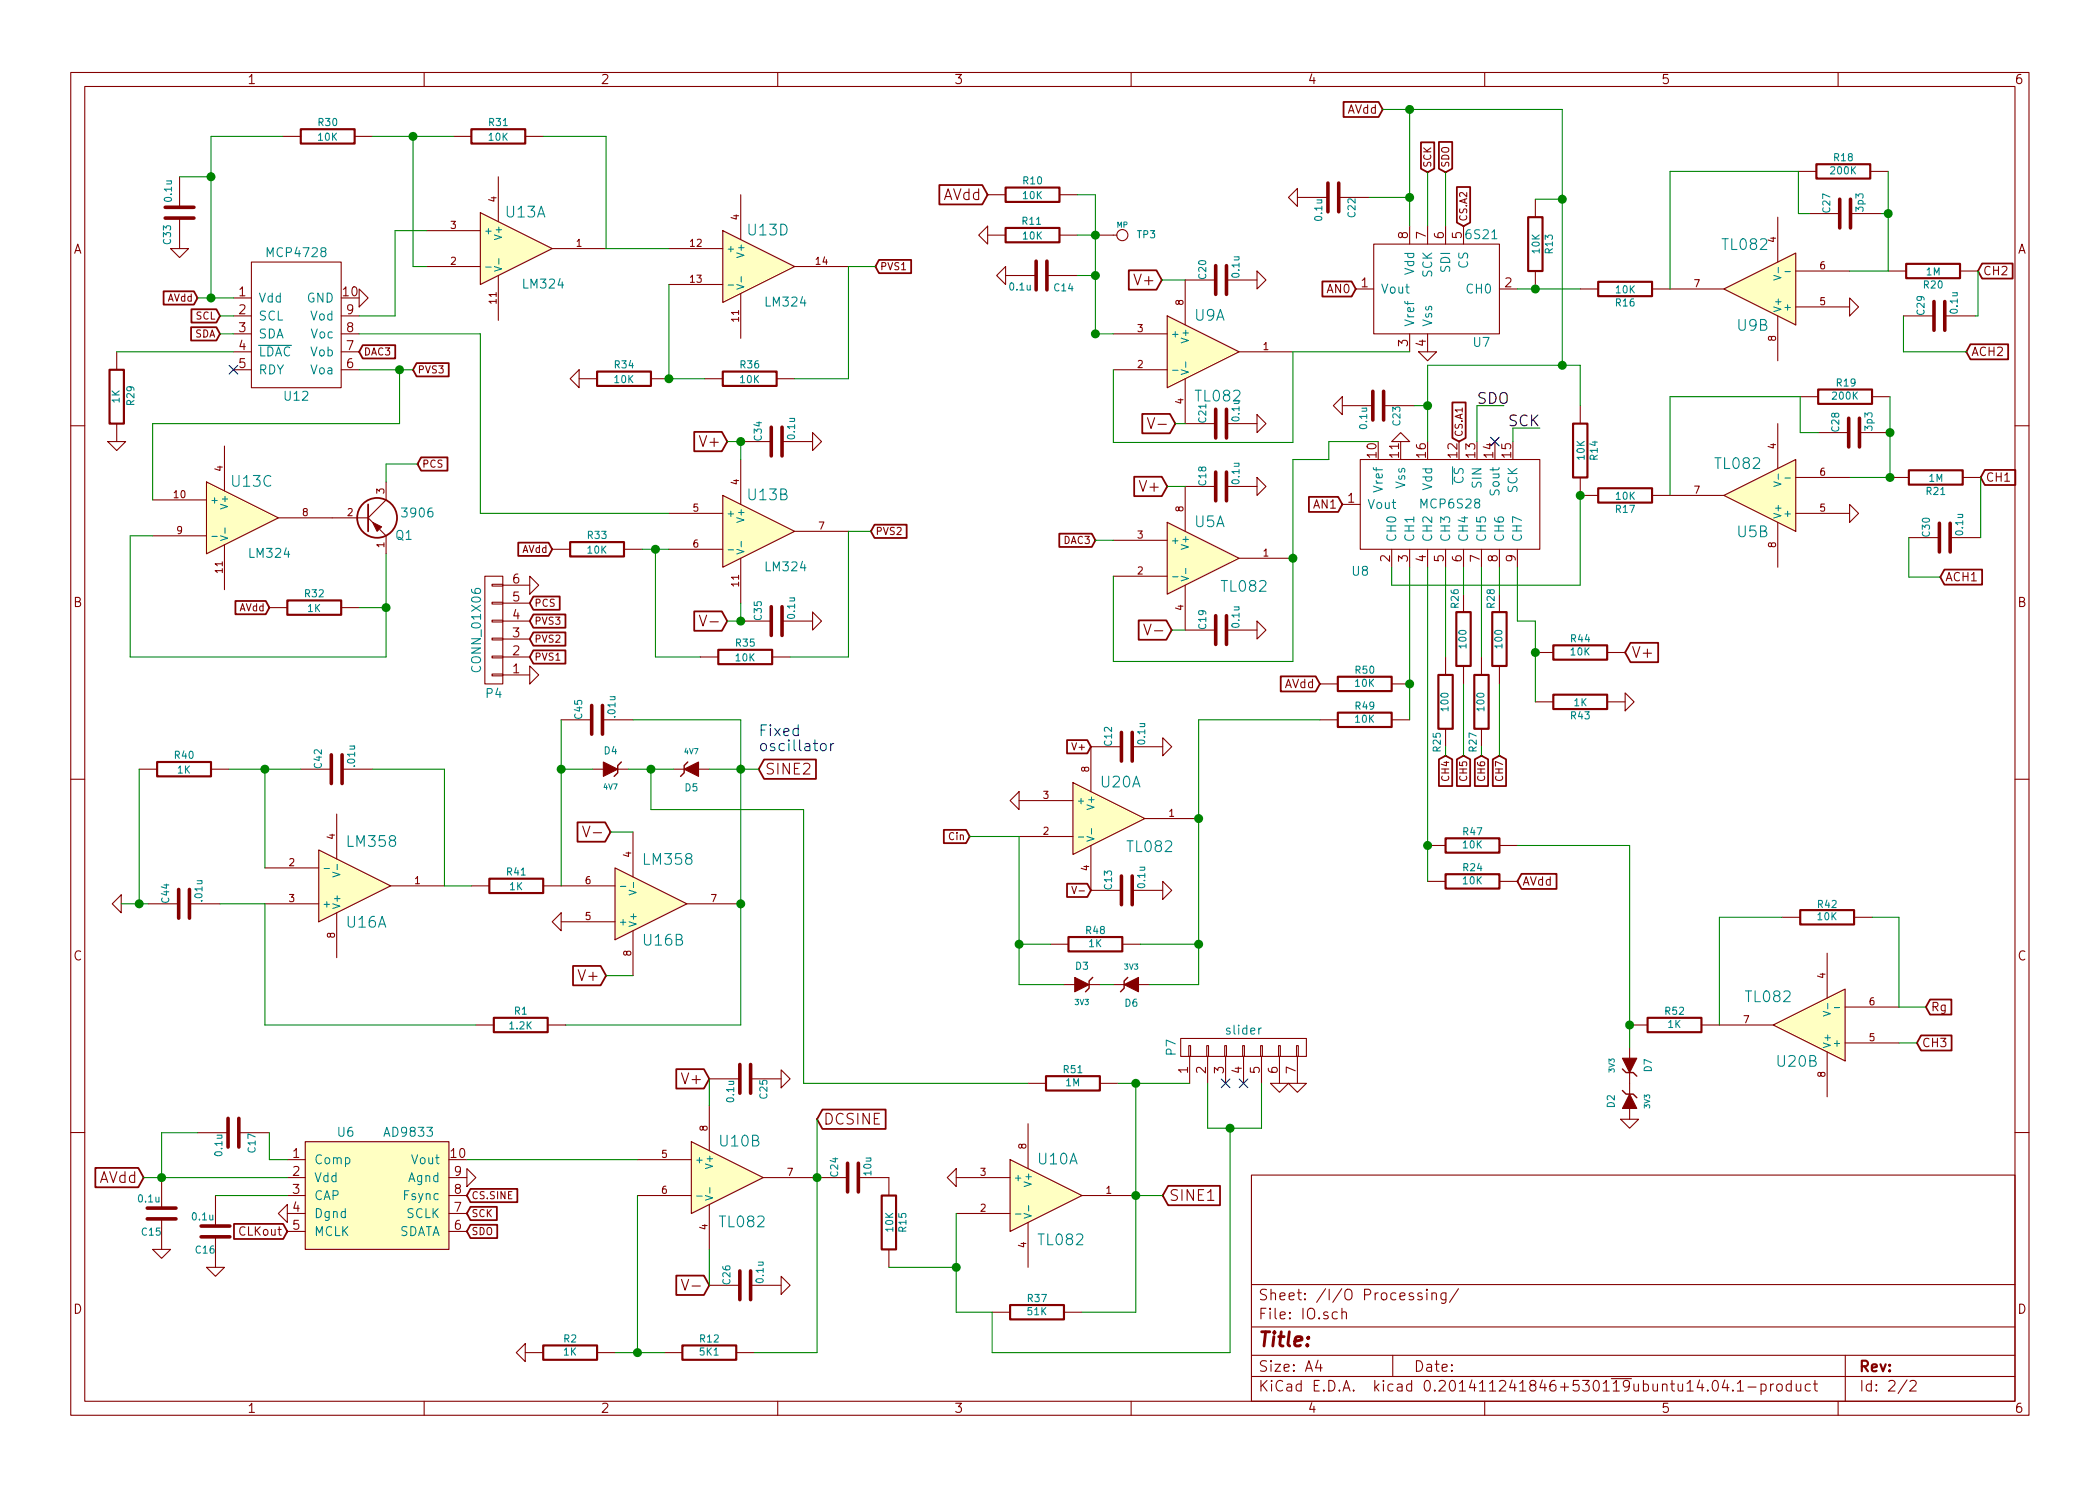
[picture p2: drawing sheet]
<svg xmlns="http://www.w3.org/2000/svg" width="297mm" height="210mm" viewBox="0 0 297 210" stroke-linecap="round" stroke-linejoin="round" font-family="sans-serif">
<g fill="none" stroke="#840000" stroke-width=".15">
<path d="M10 10.3h277v189.9h-277zM12 12.2h273v186.1h-273zM40 19.3h2.5M50.2 19.3h2.5M60 10.3v1.9M64.1 19.3h2.6M74.3 19.3h2.5M110 10.3v1.9M160 10.3v1.9M210 10.3v1.9M260 10.3v1.9M24.1 35.2h2.6l-1.3 1.2z"/>
<path d="M25.4 25v4.3M25.4 30.9v4.3M35.6 37.1h12.7v17.8h-12.7zM60.3 37.7h7.6M60.3 32.6h7.6M67.9 30.1l10.2 5.1-10.2 5.1zM70.5 25v6.4M70.5 39v6.3M78.1 35.2h7.6M94.6 35.2h7.6M102.2 32.6l10.2 5.1-10.2 5.1zM104.8 27.6v6.3"/>
<path d="M112.4 37.7h7.6M138.4 33.3l1.3-1.3v2.5zM139.7 33.3h2.5M139.7 27.6h2.5M141 39l1.2-1.3v2.6zM142.2 39h4.4M148.1 39h4.3M149.9 33.3h2.5M149.9 27.6h2.5M154.9 33.3h3.1M172 39.6h-4.4v6.4M173.5 39.6h4.3"/>
<path d="M177.8 38.3l1.3 1.3-1.3 1.3zM182.2 27.9l1.3-1.2v2.5zM183.5 27.9h4.3M189.4 27.9h4.3M194.3 34.5h17.8v12.7h-17.8zM199.4 32v2.5M201.9 32v2.5M204.5 32v2.5M207 32v2.5M217.2 28.2v2.5M217.2 38.3v2.6M251.5 30.7v6.4"/>
<path d="M254 38.3h7.6M254.4 24.3h2.5M255.9 30.2h4.3M261.7 30.2h4.4M264.5 24.3h2.6M267.1 38.3h2.5M277.2 38.3h2.6M16.5 49.8v2.5M16.5 59.9v2.6M33 49.8h2.6M33 52.3h2.6M33 47.2h2.6"/>
<path d="M33 44.7h2.6M33 42.2h2.6M48.3 49.8h2.5M48.3 52.3h2.5M48.3 47.2h2.5M48.3 44.7h2.5M50.8 40.9l1.3 1.3-1.3 1.2zM80.6 53.6l1.3-1.3v2.6zM81.9 53.6h2.6M92.1 53.6h2.5M94.6 40.3h7.6M99.7 53.6h2.5"/>
<path d="M104.8 41.5v6.4M109.9 53.6h2.5M157.5 52.3h7.6M157.5 47.2h7.6M162.3 59.1l.5 1.5 .5-1.5M165.1 44.7l10.2 5.1-10.2 5.1zM167.6 53.6v6.3h4.4M173.5 59.9h4.3M175.3 49.8h7.6M177.8 58.7l1.3 1.2-1.3 1.3zM188.6 57.4l1.3-1.3v2.6zM189.9 57.4h4.3"/>
<path d="M191.8 40.9h2.5M195.7 57.4h4.3M199.4 47.2v2.6M200.7 49.8h2.5l-1.3 1.2zM201.9 47.2v2.6M212.1 40.9h2.5M223.5 40.9h2.6M223.5 57.4v2.5M233.7 40.9h10.1M243.8 40.9l10.2-5.1v10.2zM251.5 44.7v6.3M251.5 59.9v6.4"/>
<path d="M254 43.4h7.6M254.6 56.1h2.6M261.6 42.2l1.3 1.2-1.3 1.3zM264.8 56.1h2.5M269.2 44.7h4.4M275.1 44.7h4.3M10 60.2h2M15.2 62.5h2.6l-1.3 1.2zM21.6 75.8h7.6M21.6 70.7h7.6M29.2 68.2l10.2 5.1-10.2 5.1zM31.7 63.1v6.4"/>
<path d="M31.7 77.1v6.3M39.4 73.3h12.7M52.1 73.3l.6 .6M53.7 74.9l.9 .9v2.6M54.6 68.2v2.5l-2.5 2.6M78.1 77.7h2.5M88.3 77.7h2.5M94.6 72.6h7.6M94.6 77.7h7.6M102.2 70.1l10.2 5.1-10.2 5.1zM104.8 65v6.4M104.8 79v6.3"/>
<path d="M104.8 62.5h4.3M110.6 62.5h4.3M112.4 75.2h7.6M114.9 61.2l1.3 1.3-1.3 1.2zM157.5 76.4h7.6M163.8 60h1.2M165.1 73.9l10.2 5.1-10.2 5.1zM172 68.8h-4.4v6.4M173.5 68.8h4.3M175.3 79h7.6M177.8 67.6l1.3 1.2-1.3 1.3zM189.9 71.4h2.5"/>
<path d="M192.4 65h25.4v12.7h-25.4zM196.8 62.5l1.3-1.3 1.3 1.3zM196.8 77.7v2.6M199.4 77.7v2.6M201.9 77.7v2.6M204.5 77.7v2.6M207 77.7v2.6M209.5 77.7v2.6M212.1 77.7v2.6M214.6 77.7v2.6M223.5 67.6v2.5h2.6M233.7 70.1h10.1"/>
<path d="M243.8 70.1l10.2-5.1v10.2zM251.5 73.9v6.4M254 67.6h7.6M254 72.6h7.6M257.2 61.2h4.3M261.6 71.4l1.3 1.2-1.3 1.3zM263 61.2h4.3M267.5 67.6h2.5M270 76.1h4.3M275.8 76.1h4.4M277.6 67.6h2.6M285 60.2h2"/>
<path d="M38.1 86h2.5M48.3 86h2.5M68.6 81.5h2.5v15.3h-2.5zM69.6 82.7h1.5v.2h-1.5zM69.6 85.2h1.5v.3h-1.5zM69.6 87.8h1.5v.2h-1.5zM69.6 90.3h1.5v.2h-1.5zM69.6 92.8h1.5v.3h-1.5zM69.6 95.4h1.5v.2h-1.5zM71.1 93h3.8M71.1 87.9h3.8M71.1 95.5h3.8"/>
<path d="M71.1 90.4h3.8M71.1 85.3h3.8M71.1 82.8h3.8M74.9 94.2l1.3 1.3-1.3 1.3zM74.9 81.5l1.3 1.3-1.3 1.3zM98.9 87l.5 1.6 .5-1.6M99.1 93h2.5M100.4 88h1.2M104.8 87.9h4.3M109.2 93h2.6M110.6 87.9h4.3M114.9 86.6l1.3 1.3-1.3 1.2z"/>
<path d="M157.5 81.5h7.6M161.8 88.3l.5 1.5 .5-1.5M163.3 89.2h1.2M167.6 82.8v6.3h4.4M173.5 89.1h4.3M177.8 87.9l1.3 1.2-1.3 1.3zM186.7 96.8h2.5M196.8 96.8h2.6M204.5 93v2.5M207 84.1v2.5M207 94.2v2.6M209.5 93v2.5"/>
<path d="M212.1 84.1v2.5M212.1 94.2v2.6M217.2 92.3h2.5M217.2 99.3h2.5M227.3 92.3h2.6M227.3 99.3h2.6M229.9 98l1.2 1.3-1.2 1.3zM10 110.3h2M19.7 108.8h2.5M29.8 108.8h2.6M42.5 108.8h4.4M47.6 115.2v6.3"/>
<path d="M48.4 108.8h4.3M79.4 101.8h4.3M82.4 116.9l.5 1.5 .5-1.5M83.8 108.8h1.5M83.9 117.8h1.2M85.2 101.8h4.3M87.4 108.8h1.5M89.5 117.7v6.4M95.2 108.8h1.6M98.8 108.8h1.5M142.9 113.3l1.2-1.3v2.5zM144.1 118.4h7.7"/>
<path d="M144.1 113.3h7.7M151.8 110.7l10.1 5.1-10.1 5.1zM154.3 119.6v6.4h4.3M158.6 105.7h-4.3v6.3M160.1 105.7h4.4M161.9 115.8h7.6M164.5 104.4l1.2 1.3-1.2 1.2zM186.7 101.8h2.5M196.8 101.8h2.6M201.9 119.6h2.6M204.5 103.1v2.6M209.5 103.1v2.6"/>
<path d="M212.1 119.6h2.5M285 110.3h2M15.9 127.9l1.2-1.3v2.6zM21 127.9h4.3M26.8 127.9h4.3M37.5 122.8h7.6M37.5 127.9h7.6M45.1 120.3l10.1 5-10.1 5.1zM47.6 129.2v6.3M55.2 125.3h7.7M66.7 125.3h2.5M76.8 125.3h10.2"/>
<path d="M78.1 130.4l1.3-1.2v2.5zM79.4 130.4h7.6M87 122.8l10.2 5.1-10.2 5.1zM89.5 131.7v6.3M97.2 127.9h7.6M148.6 133.6h2.5M150.5 139.3h1.5M151.6 125.4l.3 1 .4-1M152.6 126.1h.8M154.1 139.3h1.5M157.5 139.3h1.5M158.7 133.6h2.6"/>
<path d="M160.1 126h4.4M161 139.3h1.6M164.5 124.7l1.2 1.3-1.2 1.2zM201.9 124.7h2.6M212.1 124.7h2.5M252.1 129.8h2.5M258.4 134.9v6.3M262.3 129.8h2.5M67.3 145h2.5M77.5 145h2.5M100.3 152.6h4.3M100.3 156.5v6.3"/>
<path d="M106.2 152.6h4.3M110.5 151.4l1.3 1.2-1.3 1.3zM145.4 159v6.3M145.4 153.3h2.6M155.6 153.3h2.5M167 146.9h17.8v2.6h-17.8zM168.1 147.9h.3v1.6h-.3zM168.3 149.5v3.8M170.7 147.9h.2v1.6h-.2zM170.8 149.5v3.8M173.2 147.9h.3v1.6h-.3zM173.4 149.5v3.8"/>
<path d="M175.8 147.9h.2v1.6h-.2zM175.9 149.5v3.8M178.3 147.9h.3v1.6h-.3zM178.4 149.5v3.8M179.7 153.3h2.5l-1.2 1.3zM180.8 147.9h.3v1.6h-.3zM181 149.5v3.8M182.2 153.3h2.6l-1.3 1.3zM183.4 147.9h.2v1.6h-.2zM183.5 149.5v3.8M229.2 158.4h2.6l-1.3 1.2zM230.5 145h2.5"/>
<path d="M230.5 148.2v1.5M230.5 151.8v3M230.5 156.8v1.6M240.7 145h10.1M250.8 145l10.2-5.1v10.2zM258.4 148.8v6.4M261 147.6h7.6M261 142.5h7.6M10 160.2h2M21.6 176.8h2.5l-1.2 1.2zM22.9 166.6v4.3M22.9 172.5v4.3"/>
<path d="M27.9 160.3h4.4M29.2 179.3h2.5l-1.2 1.3zM30.5 169.2v4.3M30.5 175v4.3M33.8 160.3h4.3M39.4 171.7l1.2-1.3v2.6zM40.6 164.1h2.6M40.6 166.6h2.6M40.6 169.2h2.6M40.6 171.7h2.6M40.6 174.2h2.6M43.2 161.5h20.3v15.3h-20.3z"/>
<path d="M63.5 166.6h2.5M63.5 169.2h2.5M63.5 171.7h2.5M63.5 174.2h2.5M66 165.3l1.3 1.3-1.3 1.3zM90.2 164.1h7.6M90.2 169.2h7.6M97.8 161.5l10.1 5.1-10.1 5.1zM100.3 170.4v6.4M107.9 166.6h12M121.4 166.6h4.3v2.6M125.7 176.8v2.5"/>
<path d="M134 166.6l1.3-1.3v2.6zM135.3 166.6h7.6M135.3 171.7h7.6M142.9 164.1l10.1 5.1-10.1 5zM145.4 173v6.3M153 169.2h7.7M177 166.3h108v32h-108zM285 160.2h2M60 198.3v1.9M73 191.4l1.3-1.3v2.6zM74.3 191.4h2.5M84.5 191.4h2.5"/>
<path d="M94 191.4h2.5M96.4 181l.5 1.5 .5-1.5M97.9 182h1.2M100.3 181.9h4.3M104.1 191.4h2.6M106.2 181.9h4.3M110 198.3v1.9M110.5 180.6l1.3 1.3-1.3 1.2zM140.3 185.7h2.6M150.5 185.7h2.5M160 198.3v1.9M177 194.8h108"/>
<path d="M177 191.8h108M177 187.8h108M177 181.8h108M186.4 192.5l-.3 1h.9M186.8 193v1M189.2 185.7l-.5-.1-.3 .3 .1 .6 .2 .1 .5-.1M189.8 185.7a.38 .38 0 0 1 .6 .1v.8M189.8 185.1v1.5M197 191.8v3M201.1 183a.37 .37 0 0 0-.6 .1v.1a.54 .54 0 0 0 .6 .3l.1 .1-.1 .2-.1 .1-.5-.1M201.8 182.4v.1v.1l.1-.1-.1-.1v.2M201.8 182.9v1"/>
<path d="M202.5 183.1a.38 .38 0 0 1 .7 0v.8M202.5 182.9v1M204.5 182.9v1.2a.39 .39 0 0 1-.6 .2M204.5 183l-.4-.1-.3 .3 .1 .6 .2 .1 .4-.1M206.3 182.3l-1.3 2M210 198.3v1.9M242.3 195.5a.35 .35 0 0 1 .4-.2 .35 .35 0 0 1 .3 .3 .77 .77 0 0 1-.5 1.2 .9 .9 0 0 1-.2-1.3zM244 195.2l-.4 1.1h1M244.3 195.8v1M245.1 196.7h.1l-.1 .1-.1-.1h.1v.1M245.7 195.8l.5-.5v1.5M245.7 196.8h.9"/>
<path d="M247.2 196.3h1.2M249.1 195.9a.48 .48 0 0 1 .6 .1l.1 .1-.1 .6a.48 .48 0 0 1-.6 0M249.1 195.8v1.5M250.4 195.8v1M250.9 195.8l-.3 .1-.2 .2M251.4 196a.41 .41 0 0 1 .7 .1v.4a.41 .41 0 0 1-.4 .3 .41 .41 0 0 1-.4-.3zM253.4 195.9l-.5-.1-.2 .3v.6l.2 .1 .5-.1M253.4 195.3v1.5M254.1 195.8l.1 .9a.4 .4 0 0 0 .5 0M254.7 195.8v1M256.1 195.9l-.5-.1-.3 .3 .1 .6 .2 .1 .5-.1M256.5 195.8h.6"/>
<path d="M256.7 195.3v1.3l.2 .2h.2M260 198.3v1.9M261 191.8v6.5M269.7 195.2l-1.2 2M270.2 195.5l.2-.2 .5 .1a.37 .37 0 0 1 .1 .6l-.9 .8h.9"/>
<circle cx="158.7" cy="33.3" r=".79"/>
</g>
<g fill="none" stroke="#840000" stroke-width=".3">
<path d="M42.5 18.3h7.7v2h-7.7zM66.7 18.3h7.6v2h-7.6zM142.2 32.3h7.7v2h-7.7zM142.2 26.5h7.7v2.1h-7.7zM216.2 30.7h2v7.6h-2zM226.1 39.9h7.6v2h-7.6zM256.9 23.2h7.6v2.1h-7.6zM269.6 37.3h7.6v2.1h-7.6zM15.5 52.3h2v7.6h-2zM84.5 52.6h7.6v2h-7.6zM102.2 52.6h7.7v2h-7.7zM222.5 59.9h2v7.7h-2z"/>
<path d="M257.2 55.1h7.6v2h-7.6zM80.6 76.7h7.7v2h-7.7zM226.1 69.1h7.6v2h-7.6zM270 66.5h7.6v2.1h-7.6zM40.6 85h7.7v2h-7.7zM101.6 91.9h7.6v2.1h-7.6zM189.2 95.8h7.6v2h-7.6zM203.5 95.5h2v7.6h-2zM206 86.6h2v7.6h-2zM208.5 95.5h2.1v7.6h-2.1zM211.1 86.6h2v7.6h-2zM219.7 91.3h7.6v2h-7.6z"/>
<path d="M219.7 98.3h7.6v2h-7.6zM22.2 107.8h7.6v2h-7.6zM189.2 100.8h7.6v2.1h-7.6zM204.5 118.6h7.6v2h-7.6zM69.2 124.3h7.6v2.1h-7.6zM151.1 132.6h7.6v2h-7.6zM204.5 123.7h7.6v2h-7.6zM254.6 128.8h7.7v2h-7.7zM69.8 144h7.7v2h-7.7zM148 152.3h7.6v2h-7.6zM233 144h7.7v2h-7.7zM124.7 169.2h2v7.6h-2z"/>
<path d="M76.8 190.4h7.7v2h-7.7zM96.5 190.4h7.6v2h-7.6zM142.9 184.7h7.6v2h-7.6z"/>
</g>
<g fill="none" stroke="#840000" stroke-width=".25">
<path d="M190 14.4h5l.6 1.1-.6 1.1h-5zM124.3 36.8h4.6v1.9h-4.6l-.5-1zM132.9 26.2h6l.8 1.4-.8 1.3h-6zM159.7 38.2h3.9l.7 1.4-.7 1.4h-3.9zM187 39.8h4.2l.6 1.1-.6 1.1h-4.2zM201 20.1h1.9v3.8l-1 .5-.9-.5zM203.5 20.1h1.9v3.8l-.9 .5-1-.5zM206.1 26.5h1.8v5l-.9 .5-.9-.5zM280.4 37.3h4.3v2.1h-4.3l-.6-1.1zM23.1 41.2h4.3l.5 1-.5 .9h-4.3zM27 46.3h3.6l.5 .9-.5 1h-3.6zM27.1 43.8h3.5l.5 .9-.5 .9h-3.5z"/>
<path d="M51.3 48.8h4.6v1.9h-4.6l-.5-.9zM58.9 51.4h4.6v1.9h-4.6l-.5-1zM161.6 58.6h3.9l.7 1.3-.7 1.4h-3.9zM205.4 56.9h1.9v5.1l-.9 .5-1-.5zM278.7 48.7h5.3v2.1h-5.3l-.6-1zM59.6 64.7h3.7v1.9h-3.7l-.5-.9zM73.3 76.8h4.3l.5 .9-.5 1h-4.3zM98.2 61.1h3.9l.8 1.4-.8 1.3h-3.9zM123.7 74.2h4.5v1.9h-4.5l-.5-.9zM149.8 75.5h4.6l.5 .9-.5 1h-4.6zM160.4 67.5h3.9l.8 1.3-.8 1.4h-3.9zM185.1 70.3h4.2l.6 1.1-.6 1h-4.2z"/>
<path d="M280.7 66.5h4.4v2.1h-4.4l-.5-1zM33.3 85h4.3l.5 1-.5 .9h-4.3zM75.4 92h4.6v1.9h-4.6l-.5-.9zM75.4 89.5h4.6v1.9h-4.6l-.5-1zM75.4 86.9h4.6v1.9h-4.6l-.5-.9zM75.4 84.4h3.8v1.9h-3.8l-.5-1zM98.2 86.5h3.9l.8 1.4-.8 1.3h-3.9zM161.1 87.8h3.9l.7 1.3-.7 1.4h-3.9zM181.2 95.7h4.9l.6 1.1-.6 1h-4.9zM230.6 91h3.9v2.7h-3.9l-.7-1.4zM275 80.6h5.4v2.1h-5.4l-.6-1zM81.7 116.4h3.9l.8 1.3-.8 1.4h-3.9z"/>
<path d="M108.1 107.5h7.3v2.7h-7.3l-.8-1.4zM133.5 117.4h3.2l.5 1-.5 .9h-3.2zM150.9 104.7h2.9l.5 1-.5 .9h-2.9zM203.5 107.4l1-.5 .9 .5v3.8h-1.9zM206.1 107.4l.9-.5 .9 .5v3.8h-1.8zM208.6 107.4l.9-.5 1 .5v3.8h-1.9zM211.2 107.4l.9-.5 .9 .5v3.8h-1.8zM81.1 136.7h3.9l.7 1.3-.7 1.4h-3.9zM150.9 125h2.9l.5 1-.5 .9h-2.9zM215.2 123.6h5v2.2h-5l-.6-1.1zM95.7 151.3h3.9l.7 1.3-.7 1.4h-3.9zM116.3 157h9v2.7h-9l-.7-1.3z"/>
<path d="M271.7 146.5h4.3v2.1h-4.3l-.6-1zM273 141.4h3v2.2h-3l-.6-1.1zM13.5 165.2h6.1l.7 1.4-.7 1.4h-6.1zM33.1 173.2h7l.5 1-.5 1.1h-7zM66.5 173.3h3.8v1.9h-3.8l-.5-1zM66.5 170.8h3.8v1.8h-3.8l-.5-.9zM66.5 168.2h6.7v1.9h-6.7l-.5-.9zM165.2 167.8h7.4v2.7h-7.4l-.7-1.3zM95.7 180.5h3.9l.7 1.4-.7 1.3h-3.9z"/>
<circle cx="53.3" cy="73.3" r="2.82"/>
</g>
<g fill="none" stroke="#840000" stroke-width=".51">
<path d="M23.4 29.3h4M23.4 30.9h4M146.6 37v4M148.1 37v4M172 37.6v4.1M173.5 37.6v4.1M187.8 25.9v4.1M189.4 25.9v4.1M260.2 28.2v4.1M261.7 28.2v4.1M172 57.9v4.1M173.5 57.9v4.1"/>
<path d="M194.2 55.4v4M195.7 55.4v4M261.5 59.2v4M263 59.2v4M273.6 42.7v4M275.1 42.7v4M109.1 60.4v4.1M110.6 60.4v4.1M172 66.8v4.1M173.5 66.8v4.1M274.3 74v4.1M275.8 74v4.1"/>
<path d="M83.7 99.8v4.1M85.2 99.8v4.1M109.1 85.8v4.1M110.6 85.8v4.1M172 87.1v4.1M173.5 87.1v4.1M46.9 106.8v4.1M48.4 106.8v4.1M158.6 103.6v4.1M160.1 103.6v4.1M25.3 125.9v4M26.8 125.9v4"/>
<path d="M158.6 123.9v4.1M160.1 123.9v4.1M32.3 158.2v4.1M33.8 158.2v4.1M104.6 150.6v4.1M106.2 150.6v4.1M20.8 170.9h4.1M20.8 172.5h4.1M28.4 173.5h4.1M28.4 175h4.1M104.6 179.8v4.1M106.2 179.8v4.1"/>
<path d="M119.9 164.6v4.1M121.4 164.6v4.1"/>
</g>
<g fill="#ffffc2" stroke="#ffffc2" stroke-width=".25">
<path d="M165.1 44.7l10.2 5.1-10.2 5.1z"/>
<path d="M165.1 73.9l10.2 5.1-10.2 5.1z"/>
<path d="M243.8 40.9l10.2-5.1v10.2z"/>
<path d="M43.2 161.5h20.3v15.3h-20.3z"/>
<path d="M142.9 164.1l10.1 5.1-10.1 5z"/>
<path d="M102.2 70.1l10.2 5.1-10.2 5.1z"/>
<path d="M29.2 68.2l10.2 5.1-10.2 5.1z"/>
<path d="M67.9 30.1l10.2 5.1-10.2 5.1z"/>
<path d="M102.2 32.6l10.2 5.1-10.2 5.1z"/>
<path d="M97.8 161.5l10.1 5.1-10.1 5.1z"/>
<path d="M45.1 120.3l10.1 5-10.1 5.1z"/>
<path d="M87 122.8l10.2 5.1-10.2 5.1z"/>
<path d="M250.8 145l10.2-5.1v10.2z"/>
<path d="M151.8 110.7l10.1 5.1-10.1 5.1z"/>
<path d="M243.8 70.1l10.2-5.1v10.2z"/>
</g>
<g fill="none" stroke="#008484" stroke-width=".15">
<path d="M68.7 37.8h.8M69.9 37.7l1 .3-1 .4M70.6 36.6v.8M104.9 39.1v.8M250.9 39l1 .3-1 .3M251.5 37.8v.8M252.5 38.4h.7M36.6 48.9h4.6M103 40.3h.8M104.2 40.3l1 .3-1 .3M165.9 52.4h.7M167.1 52.3l1 .3-1 .4"/>
<path d="M167.7 51.2v.8M30 75.9h.7M31.2 75.8l1 .3-1 .4M31.8 74.7v.8M103 77.8h.8M104.2 77.7l1 .3-1 .4M104.9 76.6v.8M250.9 68.2l1 .3-1 .3M251.5 67.1v.7M252.5 67.6h.7M165.9 81.6h.7M167.1 81.5l1 .4-1 .3"/>
<path d="M167.7 80.4v.8M152.5 118.4h.8M153.7 118.4l1.1 .3-1.1 .3M154.4 117.2v.8M45.8 122.9h.8M47.1 123.4l1 .3-1 .4M47.7 122.3v.8M87.8 125.4h.7M89 126l1 .3-1 .3M89.6 124.8v.8M178.4 145.5l-.3 .1v.1M257.9 143.1l1 .3-1 .4"/>
<path d="M258.5 142v.7M259.5 142.6h.7M98.6 169.2h.7M99.8 169.2l1 .3-1 .3M100.4 168v.8M143.6 171.8h.8M144.9 171.7l1 .3-1 .4M145.5 170.6v.7"/>
</g>
<path d="M32.4 51.7l1.2 1.2M33.6 51.7l-1.2 1.2M210.8 61.9l1.3 1.2M212.1 61.9l-1.3 1.2M172.7 152.7l1.3 1.2M174 152.7l-1.3 1.2M175.3 152.7l1.2 1.2M176.5 152.7l-1.2 1.2" fill="none" stroke="#000084" stroke-width=".15"/>
<path d="M52.1 71.4v3.8z" fill="#840000" stroke="#840000" stroke-width=".25"/>
<g fill="#840000" stroke="#840000" stroke-width=".15">
<path d="M52.7 73.9l1.3 .6-.7 .7z"/>
<path d="M85.3 107.8l2.1 1-2.1 1z"/>
<path d="M96.8 108.8l2-1v2z"/>
<path d="M230.5 154.8l1 2h-2z"/>
<path d="M159 139.3l2-1v2z"/>
<path d="M152 138.3l2.1 1-2.1 1z"/>
<path d="M229.5 149.7h2l-1 2.1z"/>
</g>
<path d="M87.9 107.8l-.5 .5v1l-.5 .5M97.3 107.8l-.5 .5v1l-.5 .5M154.6 138.3l-.5 .5v1l-.6 .5M159.5 138.3l-.5 .5v1l-.5 .5M229.5 154.3l.5 .5h1l.5 .5M229.5 151.3l.5 .5h1l.5 .5" fill="none" stroke="#840000" stroke-width=".2"/>
<path d="M116.2 105.3a.42 .42 0 0 1 .7 .2v.4a.43 .43 0 0 1-.4 .3 .43 .43 0 0 1-.4-.3v-.4zM117.5 105.2v1M117.9 105.2l-.2 .1-.2 .2" fill="none" stroke="#0000c2" stroke-width=".15"/>
<g fill="none" stroke="#008400" stroke-width=".15">
<path d="M40 19.3h-10.2v22.9M52.7 19.3h11.4M58.4 19.3v18.4h1.9M76.8 19.3h8.9v15.9h8.9M195.6 15.5h25.4v36.2M199.4 15.5v16.5M25.4 25h4.4M60.3 32.6h-4.4v12.1h-5.1M123.8 37.7h-3.8v15.9h-7.6M152.4 27.6h2.5v19.6h2.6M152.4 33.3h2.5M152.4 39h2.5"/>
<path d="M164.3 39.6h3.3M193.7 27.9h5.7M201.9 24.4v7.6M204.5 24.4v7.6M217.2 28.2h3.8M255.9 30.2h-1.5v-5.9h-18.2v16.6M266.1 30.2h1M267.1 24.3v14h-5.5M279.8 38.3v6.4h-.4M16.5 49.8h16.5M27.9 42.2h5.1M31.1 44.7h1.9"/>
<path d="M31.1 47.2h1.9M50.8 47.2h17.1v25.4h26.7M50.8 52.3h7.6M56.5 52.3v7.6h-34.9v10.8M94.6 40.3v13.3h5.1M166.2 59.9h1.4M199.4 49.8h-16.5v12.8h-25.4v-10.3M200 57.4h1.9M212.7 57.4h-3.8v5.1M214.6 40.9h8.9M223.5 57.4v-5.7h-21.6v10.8M267.3 56.1v11.5"/>
<path d="M269.2 44.7v5.1h8.9M21.6 75.8h-3.2v17.2h36.2v-14.6M59.1 65.7h-4.5v2.5M90.8 77.7h3.8M92.7 77.7v15.3h6.4M102.9 62.5h1.9v2.5M123.2 75.2h-3.2v17.8h-8.2M154.9 76.4h2.6M165.1 68.8h2.5M194.9 62.5h-6.9v2.5h-5.1v28.6h-25.4v-12.1M217.8 60.6h-3.8v1.9M223.5 70.1v12.7h-26.7v-2.5"/>
<path d="M257.2 61.2h-2.6v-5.1h-18.4v14M261.6 67.6h5.9M270 76.1v5.6h4.4M280.2 67.6v8.5M50.8 86h3.8M104.8 85.3v2.6h-1.9M165.7 89.1h1.9M199.4 80.3v21.5M201.9 80.3v44.4M204.5 80.3v12.7M207 80.3v3.8M207 96.8v10.1"/>
<path d="M209.5 80.3v12.7M212.1 80.3v3.8M212.1 96.8v10.1M214.6 80.3v7.6h2.6v11.4M19.7 108.8v19.1M32.4 108.8h10.1M37.5 108.8v14M52.7 108.8h10.2v16.5h3.8M79.4 108.8h4.4M79.4 101.8v23.5M86.4 117.7h3.1M88.9 108.8h6.3"/>
<path d="M89.5 101.8h15.3v43.2h-24.8M92.1 108.8v5.7h21.6v38.8h31.7M100.3 108.8h7M137.2 118.4h6.9v20.9h6.4M186.7 101.8h-17.2v37.5h-6.9M204.5 105.7v1.2M209.5 105.7v1.2M214.6 119.6h15.9v28.6M17.1 127.9h3.9M31.1 127.9h6.4v17.1h29.8M85.7 138h3.8M144.1 133.6h4.5"/>
<path d="M155.6 139.3h1.9M161.3 133.6h8.2M252.1 129.8h-8.9v15.2M264.8 129.8h3.8v12.7h3.8M100.3 152.6v3.9M115.6 158.4v33h-8.9M158.1 153.3h10.2M160.7 153.3v32.4h-7.7M170.8 153.3v6.3h7.6v-6.3M174 159.6v31.8h-33.7v-5.7h-5v-14M268.6 147.6h2.5M20.3 166.6h20.3"/>
<path d="M27.9 160.3h-5v6.3M30.5 169.2h10.1M38.1 160.3v3.8h2.5M66 164.1h24.2M90.2 169.2v22.2M100.3 176.8v5.1M125.7 179.3h9.6M160.7 169.2h3.8M87 191.4h7"/>
</g>
<g fill="#008400" stroke="#008400" stroke-width=".25">
<circle cx="221" cy="28.2" r=".51"/>
<circle cx="221" cy="51.7" r=".51"/>
<circle cx="217.2" cy="40.9" r=".51"/>
<circle cx="199.4" cy="27.9" r=".51"/>
<circle cx="267.1" cy="30.2" r=".51"/>
<circle cx="199.4" cy="15.5" r=".51"/>
<circle cx="22.9" cy="166.6" r=".51"/>
<circle cx="154.9" cy="33.3" r=".51"/>
<circle cx="154.9" cy="39" r=".51"/>
<circle cx="154.9" cy="47.2" r=".51"/>
<circle cx="58.4" cy="19.3" r=".51"/>
<circle cx="29.8" cy="42.2" r=".51"/>
<circle cx="29.8" cy="25" r=".51"/>
<circle cx="94.6" cy="53.6" r=".51"/>
<circle cx="92.7" cy="77.7" r=".51"/>
<circle cx="54.6" cy="86" r=".51"/>
<circle cx="104.8" cy="87.9" r=".51"/>
<circle cx="104.8" cy="62.5" r=".51"/>
<circle cx="160.7" cy="169.2" r=".51"/>
<circle cx="19.7" cy="127.9" r=".51"/>
<circle cx="37.5" cy="108.8" r=".51"/>
<circle cx="104.8" cy="127.9" r=".51"/>
<circle cx="79.4" cy="108.8" r=".51"/>
<circle cx="104.8" cy="108.8" r=".51"/>
<circle cx="135.3" cy="179.3" r=".51"/>
<circle cx="90.2" cy="191.4" r=".51"/>
<circle cx="201.9" cy="57.4" r=".51"/>
<circle cx="182.9" cy="79" r=".51"/>
<circle cx="223.5" cy="70.1" r=".51"/>
<circle cx="56.5" cy="52.3" r=".51"/>
<circle cx="115.6" cy="166.6" r=".51"/>
<circle cx="174" cy="159.6" r=".51"/>
<circle cx="217.2" cy="92.3" r=".51"/>
<circle cx="160.7" cy="153.3" r=".51"/>
<circle cx="92.1" cy="108.8" r=".51"/>
<circle cx="199.4" cy="96.8" r=".51"/>
<circle cx="144.1" cy="133.6" r=".51"/>
<circle cx="169.5" cy="133.6" r=".51"/>
<circle cx="201.9" cy="119.6" r=".51"/>
<circle cx="267.3" cy="61.2" r=".51"/>
<circle cx="267.3" cy="67.6" r=".51"/>
<circle cx="169.5" cy="115.8" r=".51"/>
<circle cx="230.5" cy="145" r=".51"/>
</g>
<text font-size="2.8" fill="#840000" x="178" y="190.5">Title:</text>
<g font-size="2.1" fill="#840000">
<text x="133.2" y="28.3">AVdd</text>
<text x="160.8" y="40.4">V+</text>
<text x="99.3" y="63.2">V+</text>
<text x="161.5" y="69.6">V+</text>
<text x="230.8" y="93.1">V+</text>
<text x="108.2" y="109.6">SINE2</text>
<text x="82.1" y="138.8">V+</text>
<text x="96.7" y="153.4">V+</text>
<text x="116.5" y="159.1">DCSINE</text>
<text x="13.9" y="167.4">AVdd</text>
<text x="165.4" y="169.9">SINE1</text>
<text x="178" y="184">Sheet: /I/O Processing/</text>
<text x="178" y="186.7">File: IO.sch</text>
<text x="178" y="196.9">KiCad E.D.A. kicad 0.201411241846+530119ubuntu14.04.1-product</text>
<text x="178" y="194.1">Size: A4</text>
<text x="200" y="194.1">Date:</text>
<text x="263" y="194.1">Rev:</text>
<text x="263" y="196.9">Id: 2/2</text>
</g>
<g font-size="2.1" fill="#008484">
<text x="71.6" y="30.8">U13A</text>
<text x="105.9" y="33.3">U13D</text>
<text x="243.7" y="35.4">TL082</text>
<text x="169" y="45.4">U9A</text>
<text x="245.8" y="46.8">U9B</text>
<text x="169.2" y="56.8">TL082</text>
<text x="32.8" y="68.9">U13C</text>
<text x="105.9" y="70.8">U13B</text>
<text x="242.7" y="66.4">TL082</text>
<text x="169" y="74.6">U5A</text>
<text x="245.8" y="76">U5B</text>
<text x="172.9" y="83.7">TL082</text>
<text x="155.8" y="111.4">U20A</text>
<text x="49.3" y="119.8">LM358</text>
<text x="91.2" y="122.4">LM358</text>
<text x="159.6" y="120.6">TL082</text>
<text x="49.1" y="131.3">U16A</text>
<text x="91.1" y="133.8">U16B</text>
<text x="247" y="141.8">TL082</text>
<text x="251.4" y="150.9">U20B</text>
<text x="101.9" y="162.2">U10B</text>
<text x="146.9" y="164.8">U10A</text>
<text x="101.9" y="173.7">TL082</text>
<text x="147" y="176.2">TL082</text>
</g>
<g font-size="2.1">
<text x="208.9" y="57.1">SDO</text>
<text x="213.3" y="60.3">SCK</text>
</g>
<g font-size="2.1" fill="#0000c2">
<text x="107.3" y="104.2">Fixed</text>
<text x="107.3" y="106.3">oscillator</text>
</g>
<g font-size="1.8" fill="#840000">
<text x="35" y="11.9">1</text>
<text x="85" y="11.9">2</text>
<text x="135" y="11.9">3</text>
<text x="185" y="11.9">4</text>
<text x="235" y="11.9">5</text>
<text x="285" y="11.9">6</text>
<text x="10.4" y="35.9">A</text>
<text x="199.1" y="33.8" transform="rotate(-90 199.1 33.8)">8</text>
<text x="201.7" y="33.8" transform="rotate(-90 201.7 33.8)">7</text>
<text x="204.2" y="33.8" transform="rotate(-90 204.2 33.8)">6</text>
<text x="206.8" y="33.8" transform="rotate(-90 206.8 33.8)">5</text>
<text x="285.4" y="35.9">A</text>
<text x="33.8" y="41.9">1</text>
<text x="48.6" y="41.9">10</text>
<text x="192.6" y="40.6">1</text>
<text x="212.9" y="40.6">2</text>
<text x="33.8" y="44.4">2</text>
<text x="33.8" y="47">3</text>
<text x="49" y="47">8</text>
<text x="49" y="44.4">9</text>
<text x="33.8" y="49.5">4</text>
<text x="33.8" y="52.1">5</text>
<text x="49" y="52.1">6</text>
<text x="49" y="49.5">7</text>
<text x="199.1" y="49" transform="rotate(-90 199.1 49)">3</text>
<text x="201.7" y="49" transform="rotate(-90 201.7 49)">4</text>
<text x="194.7" y="64.7" transform="rotate(-90 194.7 64.7)">10</text>
<text x="197.9" y="64.7" transform="rotate(-90 197.9 64.7)">11</text>
<text x="201.7" y="64.7" transform="rotate(-90 201.7 64.7)">16</text>
<text x="206.1" y="64.7" transform="rotate(-90 206.1 64.7)">12</text>
<text x="208.7" y="64.7" transform="rotate(-90 208.7 64.7)">13</text>
<text x="211.2" y="64.7" transform="rotate(-90 211.2 64.7)">14</text>
<text x="213.7" y="64.7" transform="rotate(-90 213.7 64.7)">15</text>
<text x="190.7" y="71.1">1</text>
<text x="72.5" y="82.5">6</text>
<text x="196.6" y="79.5" transform="rotate(-90 196.6 79.5)">2</text>
<text x="199.1" y="79.5" transform="rotate(-90 199.1 79.5)">3</text>
<text x="201.7" y="79.5" transform="rotate(-90 201.7 79.5)">4</text>
<text x="204.2" y="79.5" transform="rotate(-90 204.2 79.5)">5</text>
<text x="206.8" y="79.5" transform="rotate(-90 206.8 79.5)">6</text>
<text x="209.3" y="79.5" transform="rotate(-90 209.3 79.5)">7</text>
<text x="211.8" y="79.5" transform="rotate(-90 211.8 79.5)">8</text>
<text x="214.4" y="79.5" transform="rotate(-90 214.4 79.5)">9</text>
<text x="10.4" y="85.9">B</text>
<text x="72.5" y="87.6">4</text>
<text x="72.5" y="85.1">5</text>
<text x="285.4" y="85.9">B</text>
<text x="72.5" y="95.2">1</text>
<text x="72.5" y="92.7">2</text>
<text x="72.5" y="90.2">3</text>
<text x="10.4" y="135.9">C</text>
<text x="285.4" y="135.9">C</text>
<text x="168" y="151.9" transform="rotate(-90 168 151.9)">1</text>
<text x="170.6" y="151.9" transform="rotate(-90 170.6 151.9)">2</text>
<text x="173.1" y="151.9" transform="rotate(-90 173.1 151.9)">3</text>
<text x="175.6" y="151.9" transform="rotate(-90 175.6 151.9)">4</text>
<text x="178.2" y="151.9" transform="rotate(-90 178.2 151.9)">5</text>
<text x="180.7" y="151.9" transform="rotate(-90 180.7 151.9)">6</text>
<text x="183.3" y="151.9" transform="rotate(-90 183.3 151.9)">7</text>
<text x="41.4" y="163.8">1</text>
<text x="41.4" y="166.4">2</text>
<text x="63.8" y="163.8">10</text>
<text x="64.3" y="166.4">9</text>
<text x="41.4" y="168.9">3</text>
<text x="41.4" y="171.4">4</text>
<text x="41.4" y="174">5</text>
<text x="64.3" y="174">6</text>
<text x="64.3" y="171.4">7</text>
<text x="64.3" y="168.9">8</text>
<text x="10.4" y="185.9">D</text>
<text x="285.4" y="185.9">D</text>
<text x="35" y="199.9">1</text>
<text x="85" y="199.9">2</text>
<text x="135" y="199.9">3</text>
<text x="185" y="199.9">4</text>
<text x="235" y="199.9">5</text>
<text x="285" y="199.9">6</text>
</g>
<g font-size="1.8" fill="#008484">
<text x="207.5" y="33.8">6S21</text>
<text x="38" y="36.4">MCP4728</text>
<text x="74.1" y="40.8">LM324</text>
<text x="195.3" y="41.5">Vout</text>
<text x="200" y="38.9" transform="rotate(-90 200 38.9)">Vdd</text>
<text x="202.6" y="39.3" transform="rotate(-90 202.6 39.3)">SCK</text>
<text x="205.1" y="38.5" transform="rotate(-90 205.1 38.5)">SDI</text>
<text x="207.5" y="41.5">CH0</text>
<text x="207.6" y="38" transform="rotate(-90 207.6 38)">CS</text>
<text x="36.6" y="42.8">Vdd</text>
<text x="36.6" y="45.3">SCL</text>
<text x="36.6" y="47.9">SDA</text>
<text x="43.3" y="42.8">GND</text>
<text x="43.9" y="45.3">Vod</text>
<text x="44" y="47.9">Voc</text>
<text x="108.4" y="43.4">LM324</text>
<text x="200" y="46.2" transform="rotate(-90 200 46.2)">Vref</text>
<text x="202.6" y="46.2" transform="rotate(-90 202.6 46.2)">Vss</text>
<text x="36.6" y="50.4">LDAC</text>
<text x="36.6" y="53">RDY</text>
<text x="43.9" y="50.4">Vob</text>
<text x="44" y="53">Voa</text>
<text x="208.4" y="49.1">U7</text>
<text x="40.3" y="56.7">U12</text>
<text x="195.6" y="69.5" transform="rotate(-90 195.6 69.5)">Vref</text>
<text x="198.8" y="69.2" transform="rotate(-90 198.8 69.2)">Vss</text>
<text x="201.1" y="71.9">MCP6S28</text>
<text x="202.6" y="69.4" transform="rotate(-90 202.6 69.4)">Vdd</text>
<text x="207" y="68.5" transform="rotate(-90 207 68.5)">CS</text>
<text x="209.5" y="69" transform="rotate(-90 209.5 69)">SIN</text>
<text x="212.1" y="70" transform="rotate(-90 212.1 70)">Sout</text>
<text x="214.6" y="69.8" transform="rotate(-90 214.6 69.8)">SCK</text>
<text x="56" y="76.4">Q1</text>
<text x="57.1" y="73.2">3906</text>
<text x="193.4" y="72">Vout</text>
<text x="197.5" y="76.7" transform="rotate(-90 197.5 76.7)">CH0</text>
<text x="200" y="76.7" transform="rotate(-90 200 76.7)">CH1</text>
<text x="202.6" y="76.7" transform="rotate(-90 202.6 76.7)">CH2</text>
<text x="205.1" y="76.7" transform="rotate(-90 205.1 76.7)">CH3</text>
<text x="207.6" y="76.7" transform="rotate(-90 207.6 76.7)">CH4</text>
<text x="210.2" y="76.7" transform="rotate(-90 210.2 76.7)">CH5</text>
<text x="212.7" y="76.7" transform="rotate(-90 212.7 76.7)">CH6</text>
<text x="215.3" y="76.7" transform="rotate(-90 215.3 76.7)">CH7</text>
<text x="35.4" y="78.9">LM324</text>
<text x="108.4" y="80.8">LM324</text>
<text x="191.3" y="81.5">U8</text>
<text x="68" y="94.8" transform="rotate(-90 68 94.8)">CONN_01X06</text>
<text x="68.8" y="98.7">P4</text>
<text x="166.3" y="149.3" transform="rotate(-90 166.3 149.3)">P7</text>
<text x="173.5" y="146.4">slider</text>
<text x="47.8" y="160.8">U6</text>
<text x="54.6" y="160.8">AD9833</text>
<text x="44.4" y="164.7">Comp</text>
<text x="44.4" y="167.3">Vdd</text>
<text x="57.7" y="167.3">Agnd</text>
<text x="58.3" y="164.7">Vout</text>
<text x="44.4" y="169.8">CAP</text>
<text x="44.4" y="172.3">Dgnd</text>
<text x="57.1" y="169.8">Fsync</text>
<text x="57.4" y="172.3">SCLK</text>
<text x="44.4" y="174.9">MCLK</text>
<text x="56.1" y="174.9">SDATA</text>
</g>
<g font-size="1.7" fill="#840000">
<text x="190.5" y="16.1">AVdd</text>
<text x="187.7" y="41.5">AN0</text>
<text x="280.5" y="38.9">CH2</text>
<text x="278.9" y="50.4">ACH2</text>
<text x="185.8" y="72">AN1</text>
<text x="280.9" y="68.1">CH1</text>
<text x="275.2" y="82.2">ACH1</text>
<text x="181.6" y="97.4">AVdd</text>
<text x="215.4" y="125.3">AVdd</text>
<text x="273.2" y="143.1">Rg</text>
<text x="271.9" y="148.2">CH3</text>
<text x="33.9" y="174.8">CLKout</text>
</g>
<g font-size="1.4" fill="#008484">
<text x="45.1" y="17.8">R30</text>
<text x="69.2" y="17.8">R31</text>
<text x="45" y="19.9">10K</text>
<text x="69.2" y="19.9">10K</text>
<text x="259.4" y="22.8">R18</text>
<text x="24.3" y="28.4" transform="rotate(-90 24.3 28.4)">0.1u</text>
<text x="144.7" y="28.2">10K</text>
<text x="144.8" y="26.1">R10</text>
<text x="259" y="24.7">200K</text>
<text x="263.6" y="29.9" transform="rotate(-90 263.6 29.9)">3p3</text>
<text x="24.2" y="34.5" transform="rotate(-90 24.2 34.5)">C33</text>
<text x="68.5" y="33.1">+</text>
<text x="71" y="33.6" transform="rotate(-90 71 33.6)">V+</text>
<text x="102.7" y="35.7">+</text>
<text x="144.6" y="31.8">R11</text>
<text x="144.7" y="33.9">10K</text>
<text x="160.9" y="33.7">TP3</text>
<text x="187" y="31.1" transform="rotate(-90 187 31.1)">0.1u</text>
<text x="191.7" y="30.7" transform="rotate(-90 191.7 30.7)">C22</text>
<text x="217.8" y="35.8" transform="rotate(-90 217.8 35.8)">10K</text>
<text x="219.6" y="35.8" transform="rotate(-90 219.6 35.8)">R13</text>
<text x="258.9" y="30" transform="rotate(-90 258.9 30)">C27</text>
<text x="105.3" y="36.2" transform="rotate(-90 105.3 36.2)">V+</text>
<text x="142.9" y="41.1">0.1u</text>
<text x="149.1" y="41.2">C14</text>
<text x="170.6" y="39.4" transform="rotate(-90 170.6 39.4)">C20</text>
<text x="175.3" y="39.2" transform="rotate(-90 175.3 39.2)">0.1u</text>
<text x="228.6" y="41.5">10K</text>
<text x="272.1" y="40.8">R20</text>
<text x="272.5" y="39">1M</text>
<text x="165.6" y="47.7">+</text>
<text x="228.6" y="43.4">R16</text>
<text x="252" y="44.2" transform="rotate(-90 252 44.2)">V+</text>
<text x="252.7" y="43.9">+</text>
<text x="272.2" y="44.5" transform="rotate(-90 272.2 44.5)">C29</text>
<text x="276.9" y="44.3" transform="rotate(-90 276.9 44.3)">0.1u</text>
<text x="87" y="52.1">R34</text>
<text x="104.7" y="52.1">R36</text>
<text x="168.1" y="48.3" transform="rotate(-90 168.1 48.3)">V+</text>
<text x="16.9" y="57" transform="rotate(-90 16.9 57)">1K</text>
<text x="19" y="57.3" transform="rotate(-90 19 57.3)">R29</text>
<text x="86.9" y="54.2">10K</text>
<text x="104.7" y="54.2">10K</text>
<text x="170.6" y="59.8" transform="rotate(-90 170.6 59.8)">C21</text>
<text x="175.3" y="59.5" transform="rotate(-90 175.3 59.5)">0.1u</text>
<text x="259.3" y="56.5">200K</text>
<text x="259.8" y="54.7">R19</text>
<text x="107.7" y="62.3" transform="rotate(-90 107.7 62.3)">C34</text>
<text x="112.4" y="62" transform="rotate(-90 112.4 62)">0.1u</text>
<text x="193.4" y="60.6" transform="rotate(-90 193.4 60.6)">0.1u</text>
<text x="198.1" y="60.2" transform="rotate(-90 198.1 60.2)">C23</text>
<text x="224.1" y="65" transform="rotate(-90 224.1 65)">10K</text>
<text x="226" y="65" transform="rotate(-90 226 65)">R14</text>
<text x="260.1" y="61" transform="rotate(-90 260.1 61)">C28</text>
<text x="264.8" y="60.9" transform="rotate(-90 264.8 60.9)">3p3</text>
<text x="29.7" y="71.2">+</text>
<text x="32.3" y="71.7" transform="rotate(-90 32.3 71.7)">V+</text>
<text x="170.6" y="68.7" transform="rotate(-90 170.6 68.7)">C18</text>
<text x="175.3" y="68.4" transform="rotate(-90 175.3 68.4)">0.1u</text>
<text x="228.6" y="70.7">10K</text>
<text x="272.5" y="70">R21</text>
<text x="272.9" y="68.2">1M</text>
<text x="83.2" y="76.2">R33</text>
<text x="102.7" y="73.1">+</text>
<text x="105.3" y="73.7" transform="rotate(-90 105.3 73.7)">V+</text>
<text x="165.6" y="77">+</text>
<text x="168.1" y="77.5" transform="rotate(-90 168.1 77.5)">V+</text>
<text x="228.6" y="72.6">R17</text>
<text x="252" y="73.4" transform="rotate(-90 252 73.4)">V+</text>
<text x="252.7" y="73.1">+</text>
<text x="273" y="75.9" transform="rotate(-90 273 75.9)">C30</text>
<text x="277.7" y="75.6" transform="rotate(-90 277.7 75.6)">0.1u</text>
<text x="83.1" y="78.3">10K</text>
<text x="43.2" y="84.5">R32</text>
<text x="43.5" y="86.6">1K</text>
<text x="107.7" y="87.7" transform="rotate(-90 107.7 87.7)">C35</text>
<text x="112.4" y="87.4" transform="rotate(-90 112.4 87.4)">0.1u</text>
<text x="170.6" y="89" transform="rotate(-90 170.6 89)">C19</text>
<text x="175.3" y="88.7" transform="rotate(-90 175.3 88.7)">0.1u</text>
<text x="206.3" y="86" transform="rotate(-90 206.3 86)">R26</text>
<text x="211.4" y="86" transform="rotate(-90 211.4 86)">R28</text>
<text x="104.1" y="93.6">10K</text>
<text x="104.1" y="91.5">R35</text>
<text x="191.7" y="95.3">R50</text>
<text x="207.4" y="91.6" transform="rotate(-90 207.4 91.6)">100</text>
<text x="212.5" y="91.6" transform="rotate(-90 212.5 91.6)">100</text>
<text x="222.2" y="92.7">10K</text>
<text x="222.2" y="90.9">R44</text>
<text x="82.3" y="101.7" transform="rotate(-90 82.3 101.7)">C45</text>
<text x="87" y="101.4" transform="rotate(-90 87 101.4)">.01u</text>
<text x="191.7" y="97.2">10K</text>
<text x="191.7" y="100.4">R49</text>
<text x="204.9" y="100.5" transform="rotate(-90 204.9 100.5)">100</text>
<text x="210" y="100.5" transform="rotate(-90 210 100.5)">100</text>
<text x="222.2" y="101.8">R43</text>
<text x="222.7" y="99.9">1K</text>
<text x="24.7" y="107.4">R40</text>
<text x="85.5" y="106.7">D4</text>
<text x="157.3" y="105.5" transform="rotate(-90 157.3 105.5)">C12</text>
<text x="162" y="105.2" transform="rotate(-90 162 105.2)">0.1u</text>
<text x="191.7" y="102.3">10K</text>
<text x="203.8" y="106.3" transform="rotate(-90 203.8 106.3)">R25</text>
<text x="208.9" y="106.3" transform="rotate(-90 208.9 106.3)">R27</text>
<text x="25.1" y="109.4">1K</text>
<text x="45.5" y="108.7" transform="rotate(-90 45.5 108.7)">C42</text>
<text x="50.2" y="108.4" transform="rotate(-90 50.2 108.4)">.01u</text>
<text x="96.9" y="112">D5</text>
<text x="152.3" y="113.8">+</text>
<text x="154.8" y="114.3" transform="rotate(-90 154.8 114.3)">V+</text>
<text x="207" y="118.2">R47</text>
<text x="71.7" y="123.9">R41</text>
<text x="72.1" y="126">1K</text>
<text x="157.3" y="125.8" transform="rotate(-90 157.3 125.8)">C13</text>
<text x="162" y="125.5" transform="rotate(-90 162 125.5)">0.1u</text>
<text x="207" y="125.1">10K</text>
<text x="207" y="120">10K</text>
<text x="207" y="123.3">R24</text>
<text x="23.9" y="127.7" transform="rotate(-90 23.9 127.7)">C44</text>
<text x="28.6" y="127.5" transform="rotate(-90 28.6 127.5)">.01u</text>
<text x="45.6" y="128.4">+</text>
<text x="48.1" y="128.6" transform="rotate(-90 48.1 128.6)">V+</text>
<text x="87.5" y="130.9">+</text>
<text x="90" y="131.2" transform="rotate(-90 90 131.2)">V+</text>
<text x="257.1" y="130.2">10K</text>
<text x="257.1" y="128.5">R42</text>
<text x="152.1" y="137.2">D3</text>
<text x="153.6" y="132.2">R48</text>
<text x="154" y="134">1K</text>
<text x="72.8" y="143.6">R1</text>
<text x="159.1" y="142.4">D6</text>
<text x="235.6" y="143.6">R52</text>
<text x="72.1" y="145.6">1.2K</text>
<text x="235.9" y="145.4">1K</text>
<text x="259" y="148.3" transform="rotate(-90 259 148.3)">V+</text>
<text x="259.6" y="148.1">+</text>
<text x="103.8" y="155.8" transform="rotate(-90 103.8 155.8)">0.1u</text>
<text x="108.5" y="155.4" transform="rotate(-90 108.5 155.4)">C25</text>
<text x="150.5" y="151.8">R51</text>
<text x="150.8" y="153.7">1M</text>
<text x="233.6" y="151.6" transform="rotate(-90 233.6 151.6)">D7</text>
<text x="228.4" y="156.7" transform="rotate(-90 228.4 156.7)">D2</text>
<text x="31.4" y="163.5" transform="rotate(-90 31.4 163.5)">0.1u</text>
<text x="36.1" y="163" transform="rotate(-90 36.1 163)">C17</text>
<text x="98.3" y="164.6">+</text>
<text x="100.8" y="165.1" transform="rotate(-90 100.8 165.1)">V+</text>
<text x="118.5" y="166.4" transform="rotate(-90 118.5 166.4)">C24</text>
<text x="123.2" y="166.3" transform="rotate(-90 123.2 166.3)">10u</text>
<text x="143.4" y="167.1">+</text>
<text x="145.9" y="167.6" transform="rotate(-90 145.9 167.6)">V+</text>
<text x="19.6" y="170.1">0.1u</text>
<text x="27.3" y="172.7">0.1u</text>
<text x="20.1" y="174.8">C15</text>
<text x="27.7" y="177.4">C16</text>
<text x="126.3" y="174.2" transform="rotate(-90 126.3 174.2)">10K</text>
<text x="128.2" y="174.3" transform="rotate(-90 128.2 174.3)">R15</text>
<text x="103.3" y="181.7" transform="rotate(-90 103.3 181.7)">C26</text>
<text x="108" y="181.4" transform="rotate(-90 108 181.4)">0.1u</text>
<text x="145.4" y="184.2">R37</text>
<text x="79.7" y="191.8">1K</text>
<text x="79.8" y="189.9">R2</text>
<text x="99" y="191.8">5K1</text>
<text x="99" y="189.9">R12</text>
<text x="145.4" y="186.1">51K</text>
</g>
<g font-size="1.4" fill="#840000">
<text x="202.4" y="23.7" transform="rotate(-90 202.4 23.7)">SCK</text>
<text x="205" y="23.7" transform="rotate(-90 205 23.7)">SDO</text>
<text x="70.2" y="28.6" transform="rotate(-90 70.2 28.6)">4</text>
<text x="63.8" y="32.4">3</text>
<text x="81.5" y="34.9">1</text>
<text x="97.6" y="34.9">12</text>
<text x="104.5" y="31.1" transform="rotate(-90 104.5 31.1)">4</text>
<text x="207.5" y="31.3" transform="rotate(-90 207.5 31.3)">CS.A2</text>
<text x="251.2" y="34.3" transform="rotate(-90 251.2 34.3)">4</text>
<text x="63.8" y="37.5">2</text>
<text x="97.6" y="40">13</text>
<text x="115.4" y="37.5">14</text>
<text x="124.5" y="38.2">PVS1</text>
<text x="239.6" y="40.6">7</text>
<text x="257.4" y="38.1">6</text>
<text x="23.6" y="42.7">AVdd</text>
<text x="27.5" y="47.7">SDA</text>
<text x="27.6" y="45.2">SCL</text>
<text x="70.2" y="42.9" transform="rotate(-90 70.2 42.9)">11</text>
<text x="104.5" y="45.5" transform="rotate(-90 104.5 45.5)">11</text>
<text x="160.9" y="47">3</text>
<text x="167.4" y="43.2" transform="rotate(-90 167.4 43.2)">8</text>
<text x="257.4" y="43.2">5</text>
<text x="51.5" y="50.3">DAC3</text>
<text x="59.1" y="52.8">PVS3</text>
<text x="160.9" y="52.1">2</text>
<text x="178.7" y="49.5">1</text>
<text x="251.2" y="48.3" transform="rotate(-90 251.2 48.3)">8</text>
<text x="167.4" y="57.1" transform="rotate(-90 167.4 57.1)">4</text>
<text x="206.9" y="61.8" transform="rotate(-90 206.9 61.8)">CS.A1</text>
<text x="251.2" y="63.5" transform="rotate(-90 251.2 63.5)">4</text>
<text x="24.6" y="70.5">10</text>
<text x="31.5" y="66.7" transform="rotate(-90 31.5 66.7)">4</text>
<text x="54.4" y="69.8" transform="rotate(-90 54.4 69.8)">3</text>
<text x="59.7" y="66.2">PCS</text>
<text x="104.5" y="68.6" transform="rotate(-90 104.5 68.6)">4</text>
<text x="239.6" y="69.8">7</text>
<text x="257.4" y="67.3">6</text>
<text x="25" y="75.6">9</text>
<text x="42.8" y="73">8</text>
<text x="49.1" y="73">2</text>
<text x="54.4" y="77.5" transform="rotate(-90 54.4 77.5)">1</text>
<text x="98" y="72.4">5</text>
<text x="98" y="77.5">6</text>
<text x="115.8" y="74.9">7</text>
<text x="123.9" y="75.7">PVS2</text>
<text x="150.4" y="77">DAC3</text>
<text x="160.9" y="76.2">3</text>
<text x="167.4" y="72.4" transform="rotate(-90 167.4 72.4)">8</text>
<text x="251.2" y="77.5" transform="rotate(-90 251.2 77.5)">8</text>
<text x="257.4" y="72.4">5</text>
<text x="31.5" y="81" transform="rotate(-90 31.5 81)">11</text>
<text x="73.8" y="78.2">AVdd</text>
<text x="104.5" y="83" transform="rotate(-90 104.5 83)">11</text>
<text x="160.9" y="81.3">2</text>
<text x="178.7" y="78.7">1</text>
<text x="33.8" y="86.5">AVdd</text>
<text x="75.6" y="88.4">PVS3</text>
<text x="75.6" y="85.8">PCS</text>
<text x="167.4" y="86.4" transform="rotate(-90 167.4 86.4)">4</text>
<text x="75.6" y="93.5">PVS1</text>
<text x="75.6" y="90.9">PVS2</text>
<text x="151.9" y="106.2">V+</text>
<text x="147.6" y="113">3</text>
<text x="154.1" y="109.2" transform="rotate(-90 154.1 109.2)">8</text>
<text x="205" y="110.4" transform="rotate(-90 205 110.4)">CH4</text>
<text x="207.5" y="110.4" transform="rotate(-90 207.5 110.4)">CH5</text>
<text x="210.1" y="110.4" transform="rotate(-90 210.1 110.4)">CH6</text>
<text x="212.6" y="110.4" transform="rotate(-90 212.6 110.4)">CH7</text>
<text x="47.4" y="118.7" transform="rotate(-90 47.4 118.7)">4</text>
<text x="134.2" y="118.9">Cin</text>
<text x="147.6" y="118.1">2</text>
<text x="165.4" y="115.6">1</text>
<text x="40.9" y="122.5">2</text>
<text x="58.7" y="125.1">1</text>
<text x="82.8" y="125.1">6</text>
<text x="89.3" y="121.3" transform="rotate(-90 89.3 121.3)">4</text>
<text x="154.1" y="123.2" transform="rotate(-90 154.1 123.2)">4</text>
<text x="40.9" y="127.6">3</text>
<text x="82.8" y="130.2">5</text>
<text x="100.6" y="127.6">7</text>
<text x="47.4" y="132.7" transform="rotate(-90 47.4 132.7)">8</text>
<text x="89.3" y="135.2" transform="rotate(-90 89.3 135.2)">8</text>
<text x="258.2" y="138.4" transform="rotate(-90 258.2 138.4)">4</text>
<text x="264.4" y="142.2">6</text>
<text x="246.6" y="144.8">7</text>
<text x="264.4" y="147.3">5</text>
<text x="258.2" y="152.4" transform="rotate(-90 258.2 152.4)">8</text>
<text x="100.1" y="160" transform="rotate(-90 100.1 160)">8</text>
<text x="93.6" y="163.8">5</text>
<text x="111.4" y="166.4">7</text>
<text x="138.7" y="166.4">3</text>
<text x="145.2" y="162.6" transform="rotate(-90 145.2 162.6)">8</text>
<text x="66.7" y="172.2">SCK</text>
<text x="66.7" y="169.7">CS.SINE</text>
<text x="93.6" y="168.9">6</text>
<text x="100.1" y="174" transform="rotate(-90 100.1 174)">4</text>
<text x="138.7" y="171.4">2</text>
<text x="156.5" y="168.9">1</text>
<text x="66.7" y="174.7">SDO</text>
<text x="145.2" y="176.5" transform="rotate(-90 145.2 176.5)">4</text>
</g>
<g font-size="1.1" fill="#008484">
<text x="158" y="32.2">MP</text>
<text x="96.9" y="106.7">4V7</text>
<text x="85.4" y="111.7">4V7</text>
<text x="159.1" y="137.2">3V3</text>
<text x="152.1" y="142.2">3V3</text>
<text x="228.4" y="151.7" transform="rotate(-90 228.4 151.7)">3V3</text>
<text x="233.4" y="156.8" transform="rotate(-90 233.4 156.8)">3V3</text>
</g>
</svg>
